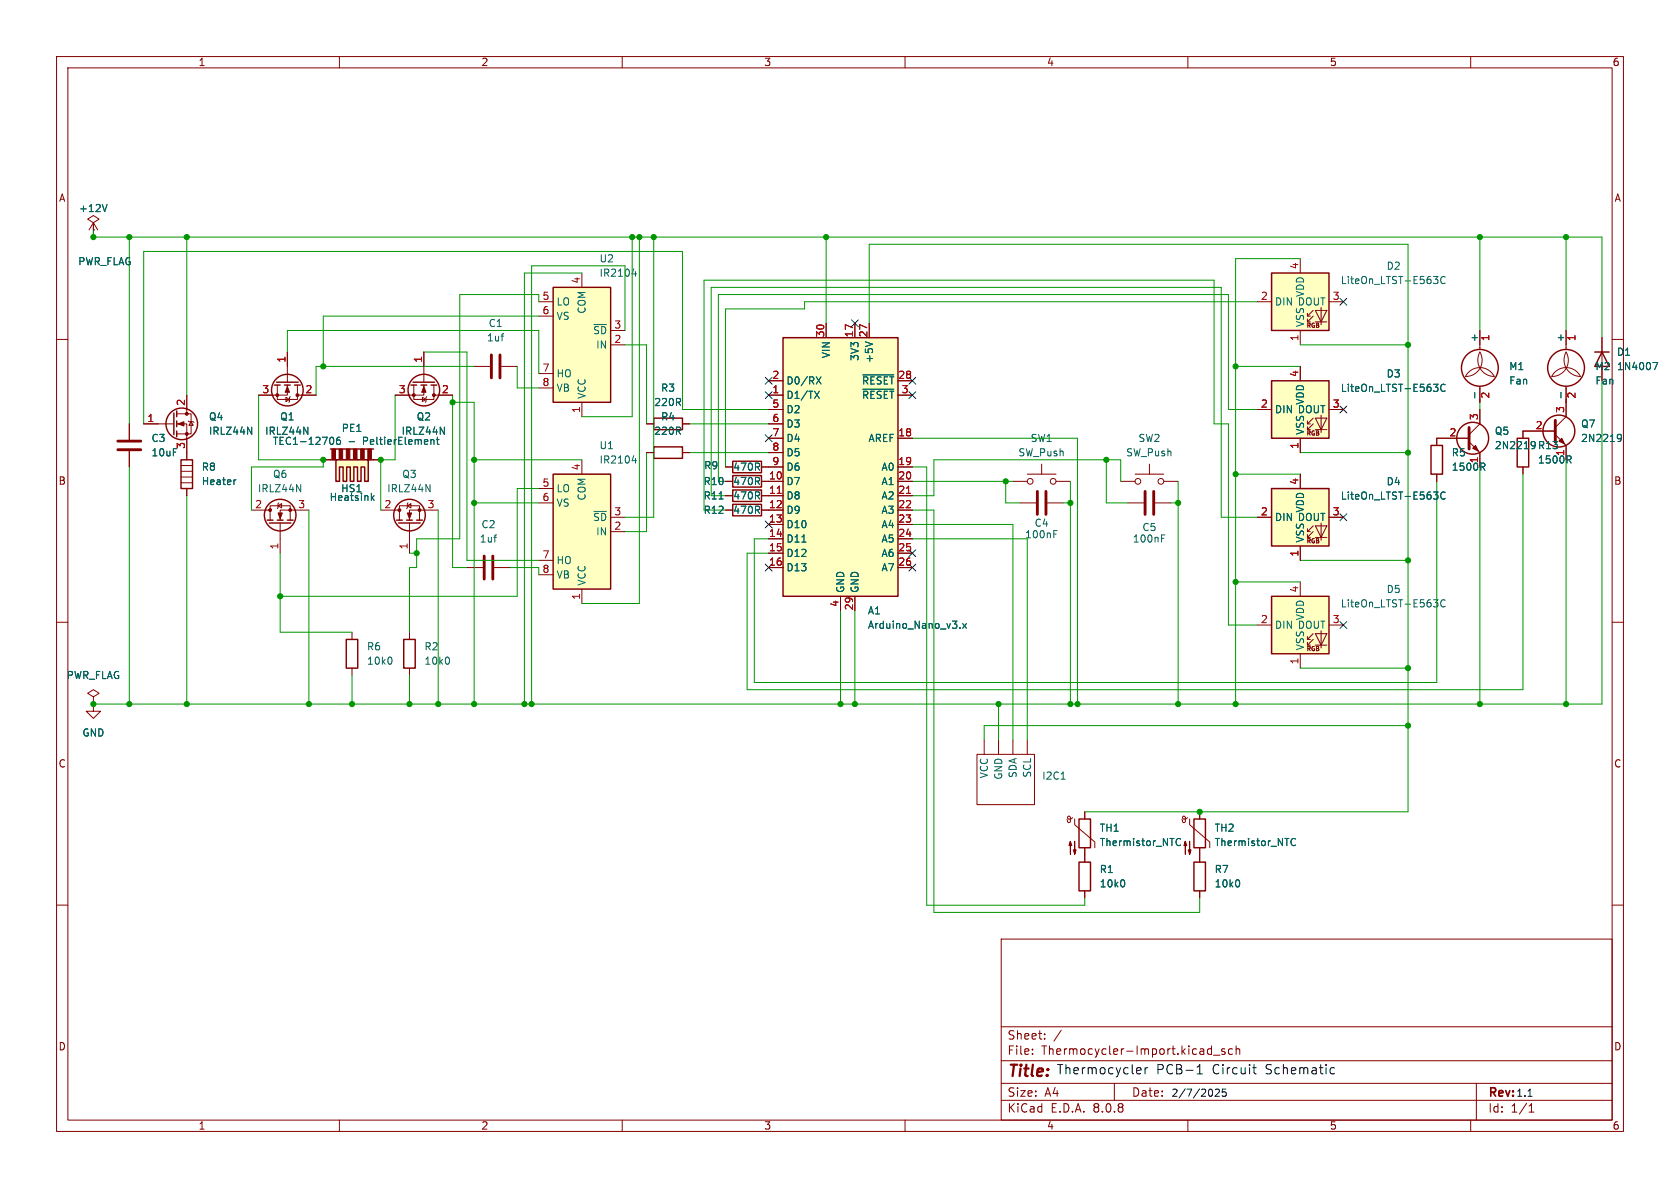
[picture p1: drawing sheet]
<svg xmlns="http://www.w3.org/2000/svg" width="297mm" height="210mm" viewBox="0 0 297 210" stroke-linecap="round" stroke-linejoin="round" font-family="sans-serif">
<g fill="none" stroke="#840000" stroke-width=".18">
<path d="M10 10h277v190h-277zM12 12h273v186h-273zM60 10v2M110 10v2M160 10v2M210 10v2M260 10v2M10 60h2M285 60h2M10 110h2M285 110h2M10 160h2"/>
<path d="M177 166h108v32h-108zM285 160h2M60 198v2M110 198v2M160 198v2M177 194.5h108M177 191.5h108M177 187.5h108M177 181.5h108M182.5 186.3v.1M182.5 185.5v.1M184.7 183.6v.1"/>
<path d="M184.7 182.8v.1M187.6 182.1l-1.3 2M197 191.5v3M210 198v2M213.7 185.4l.5 .1M214.2 184.9v1.5M214.2 186.3l-.5 .1M214.5 186.5h1.2M216.5 185.5l-.3-.1-.2 .2v.2l.5 .2v.3h-.5M217.9 185.5l-.4-.1-.3 .3v.4l.1 .2h.6M218.5 185.5l.2-.1 .4 .1 .1 .9M218.5 184.9v1.5"/>
<path d="M260 198v2M261 191.5v6.5M270.3 196.6h.9M270.3 195.5l.4-.4v1.5"/>
</g>
<path d="M97.8 50.8h10.1v20.3h-10.1z" fill="#ffffc2"/>
<path d="M97.8 50.8h10.1v20.3h-10.1zM58.4 79.4h7.6" fill="none" stroke="#840000" stroke-width=".25"/>
<g fill="none" stroke="#840000" stroke-width=".18">
<path d="M95.2 53.3h2.6M95.2 55.9h2.6M102.9 48.3v2.5M107.9 58.4h2.6M95.2 66h2.6M95.2 68.6h2.6M102.9 71.1v2.6M107.9 61h2.6M57.1 81.3h1.3M66 81.3h1.3M179.1 85.1h2.5M181.6 83.8h5.1"/>
<path d="M184.1 82v1.8M186.7 85.1h2.5M198.1 85.1h2.6M200.7 83.8h5M203.2 82v1.8M205.7 85.1h2.6"/>
<circle cx="182.1" cy="85.1" r=".51"/>
<circle cx="186.2" cy="85.1" r=".51"/>
<circle cx="201.2" cy="85.1" r=".51"/>
<circle cx="205.2" cy="85.1" r=".51"/>
</g>
<path d="M111.7 48.4h.8M112.3 48v.8M58.7 77.3a.79 .79 0 0 1 0 1.3M60.1 77.3h-.4a.86 .86 0 0 0 0 1.3l.4-.2 .1-.4-.2-.2h-.3l-.2 .2M61.7 78.1h1M76.2 77.8h.5v.8M77.1 77.7h.5M77.3 77.3v1.1l.3 .2" fill="none" stroke="#006464" stroke-width=".18"/>
<g fill="#840000" stroke="#840000" stroke-width=".18">
<path d="M58.7 79.4h.6v1.9h-.6z"/>
<path d="M59.9 79.4h.7v1.9h-.7z"/>
<path d="M61.2 79.4h.6v1.9h-.6z"/>
<path d="M62.5 79.4h.6v1.9h-.6z"/>
<path d="M63.8 79.4h.6v1.9h-.6z"/>
<path d="M65 79.4h.7v1.9h-.7z"/>
</g>
<path d="M58.4 81.3h7.6z" fill="#840000" stroke="#840000" stroke-width=".25"/>
<path d="M138.4 59.7h20.3v45.7h-20.3z" fill="#ffffc2"/>
<path d="M138.4 59.7h20.3v45.7h-20.3z" fill="none" stroke="#840000" stroke-width=".25"/>
<g fill="none" stroke="#840000" stroke-width=".18">
<path d="M146 57.2v2.5M151.1 57.2v2.5M153.7 57.2v2.5M135.9 69.9h2.5M135.9 77.5h2.5M135.9 67.3h2.5M135.9 72.4h2.5M135.9 74.9h2.5M158.7 69.9h2.6M158.7 77.5h2.6M158.7 67.3h2.6M135.9 85.1h2.5"/>
<path d="M135.9 87.6h2.5M135.9 90.2h2.5M135.9 92.7h2.5M135.9 95.3h2.5M135.9 97.8h2.5M135.9 82.6h2.5M135.9 80h2.5M158.7 85.1h2.6M158.7 87.6h2.6M158.7 90.2h2.6M158.7 92.7h2.6M158.7 95.3h2.6"/>
<path d="M158.7 97.8h2.6M158.7 82.6h2.6M135.9 100.3h2.5M148.6 105.4v2.6M151.1 105.4v2.6M158.7 100.3h2.6"/>
</g>
<path d="M144 69.2l.8 1.2M144.3 66.6l.8 1.3M144.8 69.2l-.8 1.2M145.1 66.6l-.8 1.3M152.5 66.3h5.5M152.5 68.8h5.5M153 60.4l1.2 .4M141.8 95.8h.7M169.7 110.9v.2M170.2 110.2l.7 .9M170.9 110.2l-.7 .9" fill="none" stroke="#006464" stroke-width=".18"/>
<path d="M137.4 87.2h.7M160.3 87.2h.7" fill="none" stroke="#a90000" stroke-width=".18"/>
<path d="M224.8 86.4h10.1v10.1h-10.1z" fill="#ffffc2"/>
<path d="M222.2 91.4h2.6M229.9 83.8v2.6M229.9 96.5v2.6M231.1 95h.5M231.1 94h.5M232.2 94l-1.1 1v-.5M232.2 93l-1.1 1v-.5M232.5 93h2.1l-1 2zM232.5 95h2.1M233.6 92.5v3M234.9 91.4h2.6" fill="none" stroke="#840000" stroke-width=".18"/>
<path d="M224.8 86.4h10.1v10.1h-10.1z" fill="none" stroke="#840000" stroke-width=".25"/>
<path d="M253.4 87h.8l-.4 .5M254 87.5l.2 .2v.3l-.2 .2M255.5 87.1a.6 .6 0 0 0-.9 .4 .6 .6 0 0 0 .6 .7l.3-.1" fill="none" stroke="#006464" stroke-width=".18"/>
<path d="M224.8 105.4h10.1v10.2h-10.1z" fill="#ffffc2"/>
<g fill="none" stroke="#840000" stroke-width=".18">
<path d="M276.9 58.4v3.4M283.2 59.7v7.6M276.9 68.3v2.8M276.9 62.2a2.87 2.87 0 0 1-2.6 4.3 2.84 2.84 0 0 1 2.6-1.5 2.84 2.84 0 0 1 2.5 1.5 2.92 2.92 0 0 1-2.5-4.3zM62.2 111.8v1.2M62.2 118.1v1.3M222.2 110.5h2.6M229.9 102.9v2.5M229.9 115.6v2.5M231.1 114h.5M231.1 113h.5M232.2 113l-1.1 1v-.5"/>
<path d="M232.2 112l-1.1 1v-.5M232.5 112h2.1l-1 2zM232.5 114h2.1M233.6 111.5v3.1M234.9 110.5h2.6"/>
</g>
<g fill="none" stroke="#840000" stroke-width=".25">
<path d="M281.9 62.2h2.6M283.2 62.2l1.3 2.6h-2.6zM61.2 113h2v5.1h-2zM224.8 105.4h10.1v10.2h-10.1z"/>
<circle cx="276.9" cy="65" r="3.3"/>
</g>
<path d="M276 69.4v.9M292.2 64.1h.9l-.6 1.2M69.1 116.2l.2 .4-.2 .8M253.4 106h.8l-.4 .5M254 106.5l.2 .2v.3l-.2 .3M255.5 106.1a.6 .6 0 0 0-.9 .5 .6 .6 0 0 0 .6 .7l.3-.1" fill="none" stroke="#006464" stroke-width=".18"/>
<path d="M224.8 48.3h10.1v10.1h-10.1z" fill="#ffffc2"/>
<path d="M222.2 53.3h2.6M229.9 45.7v2.6M229.9 58.4v2.6M231.1 56.9h.5M231.1 55.9h.5M232.2 55.9l-1.1 1v-.5M232.2 54.9l-1.1 1v-.5M232.5 54.9h2.1l-1 2zM232.5 56.9h2.1M233.6 54.4v3M234.9 53.3h2.6" fill="none" stroke="#840000" stroke-width=".18"/>
<path d="M224.8 48.3h10.1v10.1h-10.1z" fill="none" stroke="#840000" stroke-width=".25"/>
<path d="M253.4 48.9h.8l-.4 .5M254 49.4l.2 .2v.3l-.2 .2M255.5 49a.6 .6 0 0 0-.9 .4 .6 .6 0 0 0 .6 .7l.3-.1" fill="none" stroke="#006464" stroke-width=".18"/>
<path d="M224.8 67.3h10.1v10.2h-10.1z" fill="#ffffc2"/>
<g fill="none" stroke="#840000" stroke-width=".18">
<path d="M261.6 58.4v3.4M73.2 68.1v2.5h3.5v-2.5M74.7 70.2l.6 .4-.6 .4zM74.9 68.1v1.8h-5.1M74.9 62.2v5.4M75.4 70.1l-.1 .1v.8l-.1 .1M76.7 69.9h3.3M83.8 64.8h2.8M88.6 64.8h2.8M222.2 72.4h2.6M229.9 64.8v2.5M229.9 77.5v2.5"/>
<path d="M231.1 75.9h.5M231.1 74.9h.5M232.2 74.9l-1.1 1v-.5M232.2 73.9l-1.1 1v-.5M232.5 73.9h2.1l-1 2zM232.5 75.9h2.1M233.6 73.4v3.1M234.9 72.4h2.6M259.7 78.1l1.9 1.9v2.6M259.7 77.5h-5.7v1.2M261.6 68.3v2.8M261.6 72.4v2.5l-1.9 1.9"/>
<path d="M261.6 62.2a2.87 2.87 0 0 1-2.5 4.3 2.84 2.84 0 0 1 2.5-1.5 2.84 2.84 0 0 1 2.6 1.5 2.92 2.92 0 0 1-2.6-4.3M275 76.8l1.9 1.9v2.6M275 76.2h-5.8v1.3M276.9 71.1v2.6l-1.9 1.9M180.3 88.9h2.8M185.2 88.9h2.8M199.4 88.9h2.8M204.2 88.9h2.8M254 83.8v1.3M269.2 82.6v1.2M72.4 111.8v1.2M72.4 118.1v1.3"/>
<path d="M172.7 133.4h10.2v8.8h-10.2zM174 130.8v2.6M176.5 130.8v2.6M179.1 130.8v2.6M181.6 130.8v2.6M189.6 144.5l-.3 .3h-.4l-.2-.2 .1-.2 .2-.1 .2 .2v.7l-.1 .2-.3-.1-.2-.4M190 144.8v1l3.5 3v1.1M191.8 143.5v1.3M191.8 149.9v2.5M191.8 157.5v1.3M209.9 144.5l-.3 .3h-.3l-.2-.2v-.2l.2-.1 .2 .2 .1 .7-.2 .2-.3-.1-.2-.4M210.3 144.8v1l3.6 3v1.1"/>
<path d="M212.1 143.5v1.3M212.1 149.9v2.5M212.1 157.5v1.3"/>
</g>
<g fill="none" stroke="#840000" stroke-width=".25">
<path d="M72.6 68.1h1.1M73 67.6h3.8M74.4 68.1h1M76.2 68.1h1M224.8 67.3h10.1v10.2h-10.1zM253 78.7h2v5.1h-2zM268.2 77.5h2.1v5.1h-2.1zM71.4 113h2v5.1h-2zM190.8 152.4h2v5.1h-2zM190.8 144.8h2v5.1h-2zM211.1 152.4h2v5.1h-2zM211.1 144.8h2v5.1h-2z"/>
<circle cx="74.9" cy="69" r="2.79"/>
<circle cx="260.3" cy="77.5" r="2.82"/>
<circle cx="261.6" cy="65" r="3.3"/>
<circle cx="275.6" cy="76.2" r="2.82"/>
</g>
<g fill="none" stroke="#006464" stroke-width=".18">
<path d="M88.6 59.4h.5M88.9 59h.2M77.8 75.5l.8 1.3v-1.3M253.4 67.9h.8l-.4 .5M254 68.4l.2 .2v.3l-.2 .3M255.5 68a.6 .6 0 0 0-.9 .5 .6 .6 0 0 0 .6 .7l.3-.1M260.7 69.4v.9M270.8 78.1l.4-.1 .1 .2M271.3 79l-.1 .3h-.4M271.3 78.7l-.1 .1h-.4M286 76.8h.4l.2 .1a.84 .84 0 0 1-.3 1.1h-.3M286.6 77.3l-.2 .3-.4-.1"/>
<path d="M186.3 94.4h.4M186.3 93.8h.6M205.3 95.2h.5M205.3 94.6h.7M262.1 82.5l.4 .6M262.3 81.9l.2 .2v.3l-.2 .1M277.3 81.3l.5 .6M277.5 80.6l.3 .2-.1 .3-.2 .2M79.3 116.2l.2 .4-.2 .8M187.6 137.7h.7M198.7 155.6l.1 .4-.1 .7M207.9 148.9l.2 .5 .4 .1 .2-.1"/>
<path d="M208.7 148.3l-.2-.1-.4 .1-.2 .5M219 155.6l.2 .4-.2 .7M228.2 148.9l.3 .5 .3 .1 .2-.1M229 148.3l-.2-.1-.3 .1-.3 .5"/>
</g>
<path d="M86.9 62.7v4.1M88.4 62.7v4.1M259.7 75.6v3.8M275 74.3v3.8M183.4 86.9v4M184.9 86.9v4M202.4 86.9v4M204 86.9v4" fill="none" stroke="#840000" stroke-width=".51"/>
<g fill="#840000" stroke="#840000" stroke-width=".18">
<path d="M276.1 77.5l.5 1-1-.5z"/>
<path d="M260.3 79.2l.6-.5 .5 1.1z"/>
<path d="M74.9 68.3l.4 1h-.8z"/>
<path d="M189.2 148.7l.3 .8h-.5l.2-.8v2.3z"/>
<path d="M190 148.7v2.3l-.3-.8h.5l-.2 .8z"/>
<path d="M209.5 148.7l.3 .8h-.5l.2-.8v2.3z"/>
<path d="M210.3 148.7v2.3l-.2-.8h.5l-.3 .8z"/>
<circle cx="73.2" cy="69.8" r=".25"/>
<circle cx="76.7" cy="69.8" r=".25"/>
</g>
<g fill="#ffffc2">
<path d="M63.2 81.3h1.9v3.8h-.6v-2.5h-.7v2.5h-.6v-2.5h-.6z"/>
<path d="M59.4 81.3h3.8l-.6 1.3v2.5h-.7v-2.5h-.6v2.5h-.6v-2.5h-.7v2.5h-.6z"/>
</g>
<g fill="none" stroke="#840000" stroke-width=".25">
<path d="M30.7 73v3.8M31.2 72.6v1.1M31.2 74.4v1M31.2 76.2v1M48.5 68.1h1M48.9 67.6h3.8M50.3 68.1h1M52.1 68.1h1M115.6 79h5v2h-5zM115.6 73.9h5v2h-5zM32 81.3h2v5.1h-2zM47.2 91.9h1.1"/>
<path d="M47.6 92.5h3.8M49 91.9h1M50.8 91.9h1M59.4 81.3h5.7v3.8h-.6v-2.5h-.7v2.5h-.6v-2.5h-.6v2.5h-.7v-2.5h-.6v2.5h-.6v-2.5h-.7v2.5h-.6zM70.1 91.9h1M70.5 92.5h3.8M71.9 91.9h1M73.7 91.9h1M129.5 86.6h5.1v2h-5.1zM129.5 84.1h5.1v2h-5.1zM129.5 89.2h5.1v2h-5.1zM129.5 81.5h5.1v2.1h-5.1z"/>
<circle cx="32.1" cy="74.9" r="2.79"/>
<circle cx="50.8" cy="69" r="2.79"/>
<circle cx="49.5" cy="91.1" r="2.79"/>
<circle cx="72.4" cy="91.1" r="2.79"/>
</g>
<path d="M18.9 36.1l-.4 1.3M43.8 75.5l.7 1.3v-1.3M53.7 75.5l.7 1.3v-1.3M41.7 84.8l-.2 .1M52.4 85.7l.8 1.2v-1.2M65.8 88l.3 .5M66.1 87.6l-.4 .5M75.3 85.7l.7 1.2v-1.2M87.3 95h.5M87.7 94.6h.1M127.1 88.2h.7" fill="none" stroke="#006464" stroke-width=".18"/>
<g fill="none" stroke="#840000" stroke-width=".18">
<path d="M16.5 39.4l1-.7-1-.6-1 .6 1 .7v1.2M16.5 39.4l-.8 1.2M16.5 39.4v2.5M16.5 39.4l.8 1.2M16.5 40.6h.1M16.5 41.9h.1M22.9 74.9v2.8M22.9 79.8v2.8M25.4 74.9h5.3M31.2 74.9h1.8v6.4M31.2 73.2h2.6v3.5h-2.6M33 69.9v3.3"/>
<path d="M33.3 74.4l.1 .1h.8l.1 .2M33.8 74.5l.4 .7h-.8zM49 68.1v2.5h3.6v-2.5M50.5 70.2l.7 .4-.7 .4zM50.8 68.1v1.8h-5.1M50.8 62.2v5.4M51.3 70.1l-.1 .1v.8l-.1 .1M52.6 69.9h3.3M114.3 74.9h1.3M120.6 74.9h1.3M32 82.3h2M32 85.3h2"/>
<path d="M32 84.3h2M32 83.3h2M33 86.4v1.2M44.4 90.2h3.4M47.8 91.9v-2.5h3.5v2.5M49.1 89.4l.7-.4v.8zM49.3 88.9l-.2 .1v.8l-.1 .1M49.5 92.5v5.3M54.6 90.2h-5.1v1.7M67.3 90.2h3.3M70.6 91.9v-2.5h3.6v2.5M72 89.4l.6-.4v.8z"/>
<path d="M72.1 88.9l-.1 .1v.8l-.1 .1M72.4 92.5v5.3M77.5 90.2h-5.1v1.7M114.3 80h1.3M120.6 80h1.3M128.3 90.2h1.2M128.3 87.6h1.2M128.3 85.1h1.2M128.3 82.6h1.2M134.6 90.2h1.3M134.6 87.6h1.3M134.6 85.1h1.3"/>
<path d="M134.6 82.6h1.3M82.5 100.3h2.8M87.4 100.3h2.8M16.5 123.2l1-.6-1-.7-1 .7 1 .6v1.3M16.5 124.5h.1M16.5 124.5v1.2h1.3l-1.3 1.3-1.3-1.3h1.3"/>
</g>
<g fill="#840000" stroke="#840000" stroke-width=".18">
<path d="M49.1 90.7h.8l-.4 1z"/>
<path d="M72 90.7h.8l-.4 1z"/>
<path d="M31.5 74.9l1-.4v.8z"/>
<path d="M50.8 68.3l.4 1h-.8z"/>
<circle cx="51.3" cy="90.2" r=".25"/>
<circle cx="47.8" cy="90.2" r=".25"/>
<circle cx="74.2" cy="90.2" r=".25"/>
<circle cx="70.6" cy="90.2" r=".25"/>
<circle cx="33" cy="76.7" r=".25"/>
<circle cx="33" cy="73.2" r=".25"/>
<circle cx="49" cy="69.8" r=".25"/>
<circle cx="52.6" cy="69.8" r=".25"/>
</g>
<path d="M20.8 79.5h4.1M20.8 78h4.1M85.6 98.3v4.1M87.1 98.3v4.1" fill="none" stroke="#840000" stroke-width=".51"/>
<path d="M97.8 83.8h10.1v20.3h-10.1z" fill="#ffffc2"/>
<path d="M97.8 83.8h10.1v20.3h-10.1z" fill="none" stroke="#840000" stroke-width=".25"/>
<g fill="none" stroke="#840000" stroke-width=".18">
<path d="M16.5 41.9h.1M16.5 40.6h.1M146 57.2v2.5M151.1 57.2v2.5M153.7 57.2v2.5M261.6 58.4v2.6M276.9 58.4v2.6M283.2 59.7v2.5M22.9 74.9v2.8M22.9 79.8v2.8M25.4 74.9h2.5M33 69.9v2.5"/>
<path d="M33 77.5v3.8M45.7 69.9h2.6M50.8 62.2v2.6M53.3 69.9h2.6M69.8 69.9h2.6M74.9 62.2v2.6M77.5 69.9h2.5M114.3 74.9h1.3M120.6 74.9h1.3M135.9 69.9h2.5M135.9 74.9h2.5M135.9 77.5h2.5"/>
<path d="M135.9 72.4h2.5M135.9 67.3h2.5M158.7 69.9h2.6M158.7 77.5h2.6M158.7 67.3h2.6M222.2 72.4h2.6M229.9 64.8v2.5M229.9 77.5v2.5M234.9 72.4h2.6M259.7 77.5h-5.7v1.2M261.6 68.6v2.5M261.6 72.4v2.5"/>
<path d="M275 76.2h-5.8v1.3M276.9 68.6v5.1M276.9 78.7v2.6M283.2 64.8v2.5M33 86.4v1.2M57.1 81.3h1.3M66 81.3h1.3M95.2 86.4h2.6M95.2 88.9h2.6M95.2 99.1h2.6M102.9 81.3v2.5M107.9 94h2.6"/>
<path d="M107.9 91.4h2.6M114.3 80h1.3M120.6 80h1.3M128.3 82.6h1.2M128.3 90.2h1.2M128.3 85.1h1.2M128.3 87.6h1.2M134.6 82.6h3.8M134.6 90.2h3.8M134.6 85.1h3.8M134.6 87.6h3.8M135.9 80h2.5"/>
<path d="M135.9 92.7h2.5M135.9 95.3h2.5M135.9 97.8h2.5M158.7 82.6h2.6M158.7 90.2h2.6M158.7 85.1h2.6M158.7 87.6h2.6M158.7 92.7h2.6M158.7 95.3h2.6M158.7 97.8h2.6M222.2 91.4h2.6M229.9 83.8v2.6"/>
<path d="M229.9 96.5v2.6M234.9 91.4h2.6M254 83.8v1.3M261.6 80v2.6M269.2 82.6v1.2M95.2 101.6h2.6M102.9 104.1v2.6M135.9 100.3h2.5M148.6 105.4v2.6M151.1 105.4v2.6M158.7 100.3h2.6M16.5 124.5h.1"/>
<path d="M191.8 143.5v1.3M191.8 149.9v2.5M191.8 157.5v1.3M212.1 143.5v1.3M212.1 149.9v2.5M212.1 157.5v1.3"/>
</g>
<g fill="none" stroke="#006464" stroke-width=".18">
<path d="M18.9 36.1l-.4 1.3M43.8 75.5l.7 1.3v-1.3M53.7 75.5l.7 1.3v-1.3M58.7 77.3a.79 .79 0 0 1 0 1.3M60.1 77.3h-.4a.86 .86 0 0 0 0 1.3l.4-.2 .1-.4-.2-.2h-.3l-.2 .2M61.7 78.1h1M76.2 77.8h.5v.8M77.1 77.7h.5M77.3 77.3v1.1l.3 .2M77.8 75.5l.8 1.3v-1.3M144 69.2l.8 1.2M144.3 66.6l.8 1.3"/>
<path d="M144.8 69.2l-.8 1.2M145.1 66.6l-.8 1.3M152.5 66.3h5.5M152.5 68.8h5.5M153 60.4l1.2 .4M253.4 67.9h.8l-.4 .5M254 68.4l.2 .2v.3l-.2 .3M255.5 68a.6 .6 0 0 0-.9 .5 .6 .6 0 0 0 .6 .7l.3-.1M260.7 69.4v.9M270.8 78.1l.4-.1 .1 .2M271.3 79l-.1 .3h-.4M271.3 78.7l-.1 .1h-.4"/>
<path d="M276 69.4v.9M286 76.8h.4l.2 .1a.84 .84 0 0 1-.3 1.1h-.3M286.6 77.3l-.2 .3-.4-.1M292.2 64.1h.9l-.6 1.2M41.7 84.8l-.2 .1M65.8 88l.3 .5M66.1 87.6l-.4 .5M111.7 81.4h.8M112.3 81v.9M127.1 88.2h.7M141.8 95.8h.7M253.4 87h.8l-.4 .5"/>
<path d="M254 87.5l.2 .2v.3l-.2 .2M255.5 87.1a.6 .6 0 0 0-.9 .4 .6 .6 0 0 0 .6 .7l.3-.1M262.1 82.5l.4 .6M262.3 81.9l.2 .2v.3l-.2 .1M277.3 81.3l.5 .6M277.5 80.6l.3 .2-.1 .3-.2 .2M169.7 110.9v.2M170.2 110.2l.7 .9M170.9 110.2l-.7 .9M198.7 155.6l.1 .4-.1 .7M207.9 148.9l.2 .5 .4 .1 .2-.1M208.7 148.3l-.2-.1-.4 .1-.2 .5"/>
<path d="M219 155.6l.2 .4-.2 .7M228.2 148.9l.3 .5 .3 .1 .2-.1M229 148.3l-.2-.1-.3 .1-.3 .5"/>
</g>
<g fill="none" stroke="#0f0f0f" stroke-width=".18">
<path d="M201.2 188.7l.4 .1 .1 .3-.8 .2M201.6 189.8h-.4M202.4 188.7v1.1M202.9 188.7l-.3 .1-.2 .2M211.6 189.8h1M211.6 188.7l.5-.5v1.6M214.9 192.6l.4-.1 .3 .4-.8 .9h.8M216.7 192.5h-.6v.6l.1-.1 .5 .1 .1 .2-.1 .4-.2 .1-.4-.1M221.5 188.7h.6M221.7 188.2v1.4l.1 .2h.3M235.2 189.7l.3 .1h.4M235.9 188.8l-.4-.1-.3 .2"/>
<path d="M270.1 193.8h.8"/>
</g>
<g fill="none" stroke="#009600" stroke-width=".18">
<path d="M16.5 40.6v1.3h266.7v17.8M22.9 41.9v33M33 41.9v28M95.2 53.3v-1.2h-13.9v43.2h-7.6v5h-1.3v11.5M95.2 55.9h-38.1v8.9M102.9 48.3h-10.2v76.2M110.5 58.4v-11.4h-16.5v77.5M111.8 41.9v31.8h-8.9M113 41.9v64.8h-10.1M115.6 41.9v49.5h-5.1M146 41.9v15.3M153.7 57.2v-14h95.2v100.3h-57.1"/>
<path d="M222.2 53.3h-80v1.3h-13.9v28M229.9 45.7h-11.5v78.8M261.6 41.9v16.5M276.9 41.9v16.5M45.7 69.9v11.4h11.4v1.3h-12.7v7.6M50.8 62.2v-3.8h44.4v7.6M69.8 69.9v11.4h-2.5v8.9M74.9 62.2h7.6v36.9h12.7M80 71.1h3.8v53.4M80 69.9v30.4h2.5M83.8 64.8h-27.9v5.1M91.4 64.8v3.8h3.8"/>
<path d="M110.5 61h3.8v13.9M121.9 74.9h14M135.9 72.4h-15.3v-27.9h-95.2v30.4M161.3 77.5h29.2v47M218.4 64.8h11.5M222.2 72.4h-5v-20.3h-90.2v33h1.3M229.9 61h19M261.6 71.1v1.3M283.2 67.3v57.2h-266.7M22.9 82.6v41.9M33 87.6v36.9M49.5 97.8v14h12.7"/>
<path d="M54.6 90.2v34.3M72.4 97.8h1.3M77.5 90.2v34.3M83.8 81.3h19.1M83.8 88.9h11.4M95.2 86.4h-3.8v19h-41.9M114.3 80v14h-3.8M121.9 80h14M128.3 90.2h-3.8v-40.7h90.1v25.4h2.6v35.6h5M128.3 87.6h-2.6v-36.8h90.2v40.6h6.3M161.3 92.7h17.8v38.1M161.3 85.1h17.8"/>
<path d="M161.3 90.2h3.8v71.1h47v-2.5M161.3 82.6h2.5v77.4h28v-1.2M161.3 95.3h20.3v35.5M177.8 85.1v3.8h2.5M188 88.9h1.2M189.2 85.1v39.4M195.6 81.3v7.6h3.8M198.1 85.1v-3.8h-33v6.3h-3.8M207 88.9h1.3M208.3 85.1v39.4M218.4 83.8h11.5M229.9 80h19"/>
<path d="M229.9 99.1h19M254 85.1v35.6h-120.7v-25.4h2.6M261.6 82.6v41.9M269.2 83.8v38.1h-137.1v-24.1h3.8M276.9 81.3v43.2M62.2 119.4v5.1M72.4 119.4v5.1M90.2 100.3h5v1.3M148.6 108v16.5M151.1 108v16.5M218.4 102.9h11.5M229.9 118.1h19"/>
<path d="M176.5 124.5v6.3M248.9 128.3h-74.9v2.5"/>
</g>
<g fill="none" stroke="#000084" stroke-width=".18">
<path d="M150.5 56.5l1.2 1.3M151.7 56.5l-1.2 1.3M236.9 52.7l1.2 1.2M238.1 52.7l-1.2 1.2M135.3 69.2l1.2 1.3M135.3 76.9l1.2 1.2M135.3 66.7l1.2 1.2M136.5 69.2l-1.2 1.3M136.5 76.9l-1.2 1.2M136.5 66.7l-1.2 1.2M160.7 66.7l1.2 1.2M160.7 69.2l1.2 1.3"/>
<path d="M161.9 66.7l-1.2 1.2M161.9 69.2l-1.2 1.3M236.9 71.8l1.2 1.2M238.1 71.8l-1.2 1.2M135.3 99.7l1.2 1.2M135.3 92.1l1.2 1.2M136.5 99.7l-1.2 1.2M136.5 92.1l-1.2 1.2M160.7 97.2l1.2 1.2M160.7 99.7l1.2 1.2M161.9 97.2l-1.2 1.2M161.9 99.7l-1.2 1.2"/>
<path d="M236.9 90.8l1.2 1.2M238.1 90.8l-1.2 1.2M236.9 109.9l1.2 1.2M238.1 109.9l-1.2 1.2"/>
</g>
<path d="M137.4 87.2h.7M160.3 87.2h.7" fill="none" stroke="#a90000" stroke-width=".18"/>
<g fill="#009600" stroke="#009600" stroke-width=".18">
<circle cx="83.8" cy="124.5" r=".46"/>
<circle cx="92.7" cy="124.5" r=".46"/>
<circle cx="77.5" cy="124.5" r=".46"/>
<circle cx="94" cy="124.5" r=".46"/>
<circle cx="72.4" cy="124.5" r=".46"/>
<circle cx="62.2" cy="124.5" r=".46"/>
<circle cx="80" cy="71.1" r=".46"/>
<circle cx="83.8" cy="88.9" r=".46"/>
<circle cx="57.1" cy="81.3" r=".46"/>
<circle cx="146" cy="41.9" r=".46"/>
<circle cx="111.8" cy="41.9" r=".46"/>
<circle cx="113" cy="41.9" r=".46"/>
<circle cx="115.6" cy="41.9" r=".46"/>
<circle cx="22.9" cy="124.5" r=".46"/>
<circle cx="33" cy="124.5" r=".46"/>
<circle cx="16.5" cy="124.5" r=".46"/>
<circle cx="33" cy="41.9" r=".46"/>
<circle cx="54.6" cy="124.5" r=".46"/>
<circle cx="22.9" cy="41.9" r=".46"/>
<circle cx="16.5" cy="41.9" r=".46"/>
<circle cx="57.1" cy="64.8" r=".46"/>
<circle cx="73.7" cy="97.8" r=".46"/>
<circle cx="49.5" cy="105.4" r=".46"/>
<circle cx="83.8" cy="81.3" r=".46"/>
<circle cx="67.3" cy="81.3" r=".46"/>
<circle cx="248.9" cy="118.1" r=".46"/>
<circle cx="248.9" cy="128.3" r=".46"/>
<circle cx="261.6" cy="124.5" r=".46"/>
<circle cx="212.1" cy="143.5" r=".46"/>
<circle cx="276.9" cy="124.5" r=".46"/>
<circle cx="248.9" cy="61" r=".46"/>
<circle cx="261.6" cy="41.9" r=".46"/>
<circle cx="248.9" cy="80" r=".46"/>
<circle cx="276.9" cy="41.9" r=".46"/>
<circle cx="248.9" cy="99.1" r=".46"/>
<circle cx="218.4" cy="102.9" r=".46"/>
<circle cx="218.4" cy="64.8" r=".46"/>
<circle cx="218.4" cy="83.8" r=".46"/>
<circle cx="195.6" cy="81.3" r=".46"/>
<circle cx="151.1" cy="124.5" r=".46"/>
<circle cx="148.6" cy="124.5" r=".46"/>
<circle cx="176.5" cy="124.5" r=".46"/>
<circle cx="189.2" cy="88.9" r=".46"/>
<circle cx="189.2" cy="124.5" r=".46"/>
<circle cx="190.5" cy="124.5" r=".46"/>
<circle cx="218.4" cy="124.5" r=".46"/>
<circle cx="208.3" cy="124.5" r=".46"/>
<circle cx="208.3" cy="88.9" r=".46"/>
<circle cx="177.8" cy="85.1" r=".46"/>
</g>
<text font-size="2.8" fill="#840000" x="178" y="190.9">Title:</text>
<g font-size="2.3" fill="#0f0f0f">
<text x="186.7" y="190">Thermocycler</text>
<text x="204.3" y="190">PCB-1</text>
<text x="214.3" y="190">Circuit</text>
<text x="223.8" y="190">Schematic</text>
</g>
<g font-size="2.1" fill="#840000">
<text x="178" y="184">Sheet:</text>
<text x="178" y="186.7">File:</text>
<text x="184.1" y="186.7">Thermocycler-Import.kicad_sch</text>
<text x="178" y="196.9">KiCad</text>
<text x="178" y="194.1">Size:</text>
<text x="184.7" y="194.1">A4</text>
<text x="185.7" y="196.9">E.D.A.</text>
<text x="193.3" y="196.9">8.0.8</text>
<text x="200" y="194.1">Date:</text>
<text x="263" y="194.3">Rev:</text>
<text x="263" y="196.9">Id:</text>
<text x="267.1" y="196.9">1/1</text>
</g>
<g font-size="1.8" fill="#840000">
<text x="35" y="11.9">1</text>
<text x="85" y="11.9">2</text>
<text x="135" y="11.9">3</text>
<text x="185" y="11.9">4</text>
<text x="235" y="11.9">5</text>
<text x="285" y="11.9">6</text>
<text x="10.3" y="35.9">A</text>
<text x="285.3" y="35.9">A</text>
<text x="10.3" y="85.9">B</text>
<text x="285.3" y="85.9">B</text>
<text x="10.3" y="135.9">C</text>
<text x="285.3" y="135.9">C</text>
<text x="10.3" y="185.9">D</text>
<text x="285.3" y="185.9">D</text>
<text x="35" y="199.9">1</text>
<text x="85" y="199.9">2</text>
<text x="135" y="199.9">3</text>
<text x="185" y="199.9">4</text>
<text x="235" y="199.9">5</text>
<text x="285" y="199.9">6</text>
</g>
<g font-size="1.8" fill="#006464">
<text x="13.9" y="37.7">+12V</text>
<text x="13.7" y="47.1">PWR_FLAG</text>
<text x="105.9" y="46.6">U2</text>
<text x="245" y="47.9">D2</text>
<text x="105.9" y="49.1">IR2104</text>
<text x="230.7" y="52.6" transform="rotate(-90 230.7 52.6)">VDD</text>
<text x="236.9" y="50.4">LiteOn_LTST-E563C</text>
<text x="86.3" y="58">C1</text>
<text x="98.3" y="54.2">LO</text>
<text x="98.3" y="56.7">VS</text>
<text x="103.7" y="55.6" transform="rotate(-90 103.7 55.6)">COM</text>
<text x="104.8" y="59.3">~{SD}</text>
<text x="225.3" y="54.2">DIN DOUT</text>
<text x="230.7" y="57.9" transform="rotate(-90 230.7 57.9)">VSS</text>
<text x="86" y="60.6">1uf</text>
<text x="105.3" y="61.8">IN</text>
<text x="146.9" y="63.4" transform="rotate(-90 146.9 63.4)">VIN</text>
<text x="152" y="63.9" transform="rotate(-90 152 63.9)">3V3</text>
<text x="154.5" y="64.3" transform="rotate(-90 154.5 64.3)">+5V</text>
<text x="261.4" y="60.6" transform="rotate(-90 261.4 60.6)">+</text>
<text x="266.7" y="65.6">M1</text>
<text x="276.6" y="60.6" transform="rotate(-90 276.6 60.6)">+</text>
<text x="281.9" y="65.6">M2</text>
<text x="285.8" y="63.1">D1</text>
<text x="285.8" y="65.6">1N4007</text>
<text x="98.3" y="66.9">HO</text>
<text x="98.3" y="69.4">VB</text>
<text x="103.7" y="70.6" transform="rotate(-90 103.7 70.6)">VCC</text>
<text x="115.6" y="72">220R</text>
<text x="116.8" y="69.4">R3</text>
<text x="138.9" y="70.7">D1/TX</text>
<text x="138.9" y="68.2">D0/RX</text>
<text x="152.3" y="68.2">~{RESET}</text>
<text x="152.3" y="70.7">~{RESET}</text>
<text x="230.7" y="71.6" transform="rotate(-90 230.7 71.6)">VDD</text>
<text x="236.9" y="69.5">LiteOn_LTST-E563C</text>
<text x="245" y="66.9">D3</text>
<text x="266.7" y="68.2">Fan</text>
<text x="281.9" y="68.2">Fan</text>
<text x="36.8" y="77.1">IRLZ44N</text>
<text x="36.8" y="74.5">Q4</text>
<text x="46.8" y="77.1">IRLZ44N</text>
<text x="49.4" y="74.5">Q1</text>
<text x="60.3" y="76.6">PE1</text>
<text x="70.9" y="77.1">IRLZ44N</text>
<text x="73.6" y="74.5">Q2</text>
<text x="115.6" y="77.1">220R</text>
<text x="116.8" y="74.5">R4</text>
<text x="138.9" y="73.3">D2</text>
<text x="138.9" y="75.8">D3</text>
<text x="225.3" y="73.3">DIN DOUT</text>
<text x="230.7" y="77" transform="rotate(-90 230.7 77)">VSS</text>
<text x="264.2" y="77.1">Q5</text>
<text x="279.4" y="75.8">Q7</text>
<text x="26.7" y="78.3">C3</text>
<text x="26.7" y="80.9">10uF</text>
<text x="35.6" y="83.4">R8</text>
<text x="48.1" y="78.8">TEC1-12706</text>
<text x="64.3" y="78.8">PeltierElement</text>
<text x="105.9" y="79.6">U1</text>
<text x="105.9" y="82.1">IR2104</text>
<text x="124.4" y="83.2">R9</text>
<text x="129.5" y="83.4">470R</text>
<text x="138.9" y="78.3">D4</text>
<text x="138.9" y="80.9">D5</text>
<text x="138.9" y="83.4">D6</text>
<text x="153.4" y="78.3">AREF</text>
<text x="155.7" y="83.4">A0</text>
<text x="179.9" y="80.9">SW_Push</text>
<text x="182.1" y="78.3">SW1</text>
<text x="199" y="80.9">SW_Push</text>
<text x="201.2" y="78.3">SW2</text>
<text x="256.5" y="80.9">R5</text>
<text x="256.5" y="83.4">1500R</text>
<text x="261.4" y="82" transform="rotate(-90 261.4 82)">1</text>
<text x="264.2" y="79.6">2N2219</text>
<text x="271.8" y="79.6">R13</text>
<text x="271.8" y="82.1">1500R</text>
<text x="276.6" y="80.7" transform="rotate(-90 276.6 80.7)">1</text>
<text x="279.4" y="78.3">2N2219</text>
<text x="35.6" y="86">Heater</text>
<text x="45.5" y="87.2">IRLZ44N</text>
<text x="48.2" y="84.7">Q6</text>
<text x="58.2" y="88.7">Heatsink</text>
<text x="60.2" y="87.2">HS1</text>
<text x="68.4" y="87.2">IRLZ44N</text>
<text x="71" y="84.7">Q3</text>
<text x="98.3" y="87.2">LO</text>
<text x="98.3" y="89.8">VS</text>
<text x="103.7" y="88.6" transform="rotate(-90 103.7 88.6)">COM</text>
<text x="124.3" y="88.5">R11</text>
<text x="124.3" y="86">R10</text>
<text x="129.5" y="88.5">470R</text>
<text x="129.5" y="86">470R</text>
<text x="138.9" y="86">D7</text>
<text x="138.9" y="88.5">D8</text>
<text x="155.7" y="86">A1</text>
<text x="155.7" y="88.5">A2</text>
<text x="236.9" y="88.5">LiteOn_LTST-E563C</text>
<text x="245" y="86">D4</text>
<text x="85" y="93.6">C2</text>
<text x="104.8" y="92.3">~{SD}</text>
<text x="105.3" y="94.8">IN</text>
<text x="124.3" y="91">R12</text>
<text x="129.5" y="91">470R</text>
<text x="138.9" y="91">D9</text>
<text x="138.9" y="93.6">D10</text>
<text x="155.7" y="91">A3</text>
<text x="155.7" y="93.6">A4</text>
<text x="181.1" y="95.4">100nF</text>
<text x="182.8" y="93.3">C4</text>
<text x="201.9" y="94.1">C5</text>
<text x="225.3" y="92.3">DIN DOUT</text>
<text x="230.7" y="90.7" transform="rotate(-90 230.7 90.7)">VDD</text>
<text x="84.7" y="96.1">1uf</text>
<text x="98.3" y="99.9">HO</text>
<text x="138.9" y="96.1">D11</text>
<text x="138.9" y="98.7">D12</text>
<text x="138.9" y="101.2">D13</text>
<text x="155.7" y="96.1">A5</text>
<text x="155.7" y="98.7">A6</text>
<text x="155.7" y="101.2">A7</text>
<text x="200.2" y="96.1">100nF</text>
<text x="230.7" y="96" transform="rotate(-90 230.7 96)">VSS</text>
<text x="98.3" y="102.5">VB</text>
<text x="103.7" y="103.6" transform="rotate(-90 103.7 103.6)">VCC</text>
<text x="149.5" y="104.9" transform="rotate(-90 149.5 104.9)">GND</text>
<text x="152" y="104.9" transform="rotate(-90 152 104.9)">GND</text>
<text x="236.9" y="107.6">LiteOn_LTST-E563C</text>
<text x="245" y="105">D5</text>
<text x="153.3" y="108.8">A1</text>
<text x="153.3" y="111.4">Arduino_Nano_v3.x</text>
<text x="225.3" y="111.4">DIN DOUT</text>
<text x="230.7" y="109.7" transform="rotate(-90 230.7 109.7)">VDD</text>
<text x="64.8" y="115.2">R6</text>
<text x="64.8" y="117.7">10k0</text>
<text x="74.9" y="115.2">R2</text>
<text x="74.9" y="117.7">10k0</text>
<text x="230.7" y="115.1" transform="rotate(-90 230.7 115.1)">VSS</text>
<text x="11.7" y="120.2">PWR_FLAG</text>
<text x="14.5" y="130.4">GND</text>
<text x="174.9" y="137.7" transform="rotate(-90 174.9 137.7)">VCC</text>
<text x="177.4" y="137.9" transform="rotate(-90 177.4 137.9)">GND</text>
<text x="179.9" y="137.6" transform="rotate(-90 179.9 137.6)">SDA</text>
<text x="182.5" y="137.6" transform="rotate(-90 182.5 137.6)">SCL</text>
<text x="184.2" y="138">I2C1</text>
<text x="194.3" y="147.2">TH1</text>
<text x="194.3" y="149.8">Thermistor_NTC</text>
<text x="214.6" y="147.2">TH2</text>
<text x="214.6" y="149.8">Thermistor_NTC</text>
<text x="194.3" y="154.5">R1</text>
<text x="214.6" y="154.5">R7</text>
<text x="194.3" y="157.1">10k0</text>
<text x="214.6" y="157.1">10k0</text>
</g>
<g font-size="1.8" fill="#a90000">
<text x="229.6" y="47.7" transform="rotate(-90 229.6 47.7)">4</text>
<text x="95.8" y="53.1">5</text>
<text x="102.6" y="50.2" transform="rotate(-90 102.6 50.2)">4</text>
<text x="222.8" y="53.1">2</text>
<text x="235.5" y="53.1">3</text>
<text x="95.8" y="55.6">6</text>
<text x="108.5" y="58.2">3</text>
<text x="145.8" y="59.7" transform="rotate(-90 145.8 59.7)">30</text>
<text x="150.9" y="59.7" transform="rotate(-90 150.9 59.7)">17</text>
<text x="153.4" y="59.7" transform="rotate(-90 153.4 59.7)">27</text>
<text x="50.5" y="64.2" transform="rotate(-90 50.5 64.2)">1</text>
<text x="74.7" y="64.2" transform="rotate(-90 74.7 64.2)">1</text>
<text x="95.8" y="65.8">7</text>
<text x="108.5" y="60.7">2</text>
<text x="229.6" y="60.4" transform="rotate(-90 229.6 60.4)">1</text>
<text x="263.6" y="60.4" transform="rotate(-90 263.6 60.4)">1</text>
<text x="278.8" y="60.4" transform="rotate(-90 278.8 60.4)">1</text>
<text x="32.8" y="71.8" transform="rotate(-90 32.8 71.8)">2</text>
<text x="46.3" y="69.6">3</text>
<text x="53.9" y="69.6">2</text>
<text x="70.4" y="69.6">3</text>
<text x="78" y="69.6">2</text>
<text x="95.8" y="68.3">8</text>
<text x="136.5" y="69.6">1</text>
<text x="136.5" y="67.1">2</text>
<text x="158.7" y="67.1">28</text>
<text x="159.3" y="69.6">3</text>
<text x="229.6" y="66.7" transform="rotate(-90 229.6 66.7)">4</text>
<text x="263.6" y="70.6" transform="rotate(-90 263.6 70.6)">2</text>
<text x="278.8" y="70.6" transform="rotate(-90 278.8 70.6)">2</text>
<text x="26" y="74.7">1</text>
<text x="102.6" y="73.1" transform="rotate(-90 102.6 73.1)">1</text>
<text x="136.5" y="72.1">5</text>
<text x="136.5" y="74.7">6</text>
<text x="136.5" y="77.2">7</text>
<text x="158.7" y="77.2">18</text>
<text x="222.8" y="72.1">2</text>
<text x="235.5" y="72.1">3</text>
<text x="256.2" y="77.2">2</text>
<text x="261.4" y="74.4" transform="rotate(-90 261.4 74.4)">3</text>
<text x="271.4" y="75.9">2</text>
<text x="276.6" y="73.1" transform="rotate(-90 276.6 73.1)">3</text>
<text x="32.8" y="79.4" transform="rotate(-90 32.8 79.4)">3</text>
<text x="102.6" y="83.3" transform="rotate(-90 102.6 83.3)">4</text>
<text x="136.5" y="79.8">8</text>
<text x="136.5" y="82.3">9</text>
<text x="158.7" y="82.3">19</text>
<text x="229.6" y="79.4" transform="rotate(-90 229.6 79.4)">1</text>
<text x="45" y="89.9">2</text>
<text x="52.6" y="89.9">3</text>
<text x="67.9" y="89.9">2</text>
<text x="75.5" y="89.9">3</text>
<text x="95.8" y="86.1">5</text>
<text x="95.8" y="88.6">6</text>
<text x="135.8" y="84.8">10</text>
<text x="135.8" y="87.4">11</text>
<text x="135.8" y="89.9">12</text>
<text x="158.7" y="84.8">20</text>
<text x="158.7" y="87.4">21</text>
<text x="158.7" y="89.9">22</text>
<text x="229.6" y="85.8" transform="rotate(-90 229.6 85.8)">4</text>
<text x="108.5" y="93.7">2</text>
<text x="108.5" y="91.2">3</text>
<text x="135.8" y="92.5">13</text>
<text x="135.8" y="95">14</text>
<text x="158.7" y="92.5">23</text>
<text x="158.7" y="95">24</text>
<text x="222.8" y="91.2">2</text>
<text x="235.5" y="91.2">3</text>
<text x="49.3" y="97.2" transform="rotate(-90 49.3 97.2)">1</text>
<text x="72.1" y="97.2" transform="rotate(-90 72.1 97.2)">1</text>
<text x="95.8" y="98.8">7</text>
<text x="95.8" y="101.3">8</text>
<text x="135.8" y="97.5">15</text>
<text x="135.8" y="100.1">16</text>
<text x="158.7" y="97.5">25</text>
<text x="158.7" y="100.1">26</text>
<text x="229.6" y="98.5" transform="rotate(-90 229.6 98.5)">1</text>
<text x="102.6" y="106.1" transform="rotate(-90 102.6 106.1)">1</text>
<text x="148.3" y="107.4" transform="rotate(-90 148.3 107.4)">4</text>
<text x="150.9" y="108" transform="rotate(-90 150.9 108)">29</text>
<text x="229.6" y="104.8" transform="rotate(-90 229.6 104.8)">4</text>
<text x="222.8" y="110.2">2</text>
<text x="235.5" y="110.2">3</text>
<text x="229.6" y="117.5" transform="rotate(-90 229.6 117.5)">1</text>
</g>
<g font-size="1.8" fill="#0f0f0f">
<text x="207" y="194">2/7/2025</text>
<text x="268" y="194">1.1</text>
</g>
<g font-size="1.1" fill="#840000">
<text x="230.9" y="58.1">RGB</text>
<text x="230.9" y="77.2">RGB</text>
<text x="230.9" y="96.2">RGB</text>
<text x="230.9" y="115.3">RGB</text>
</g>
</svg>
